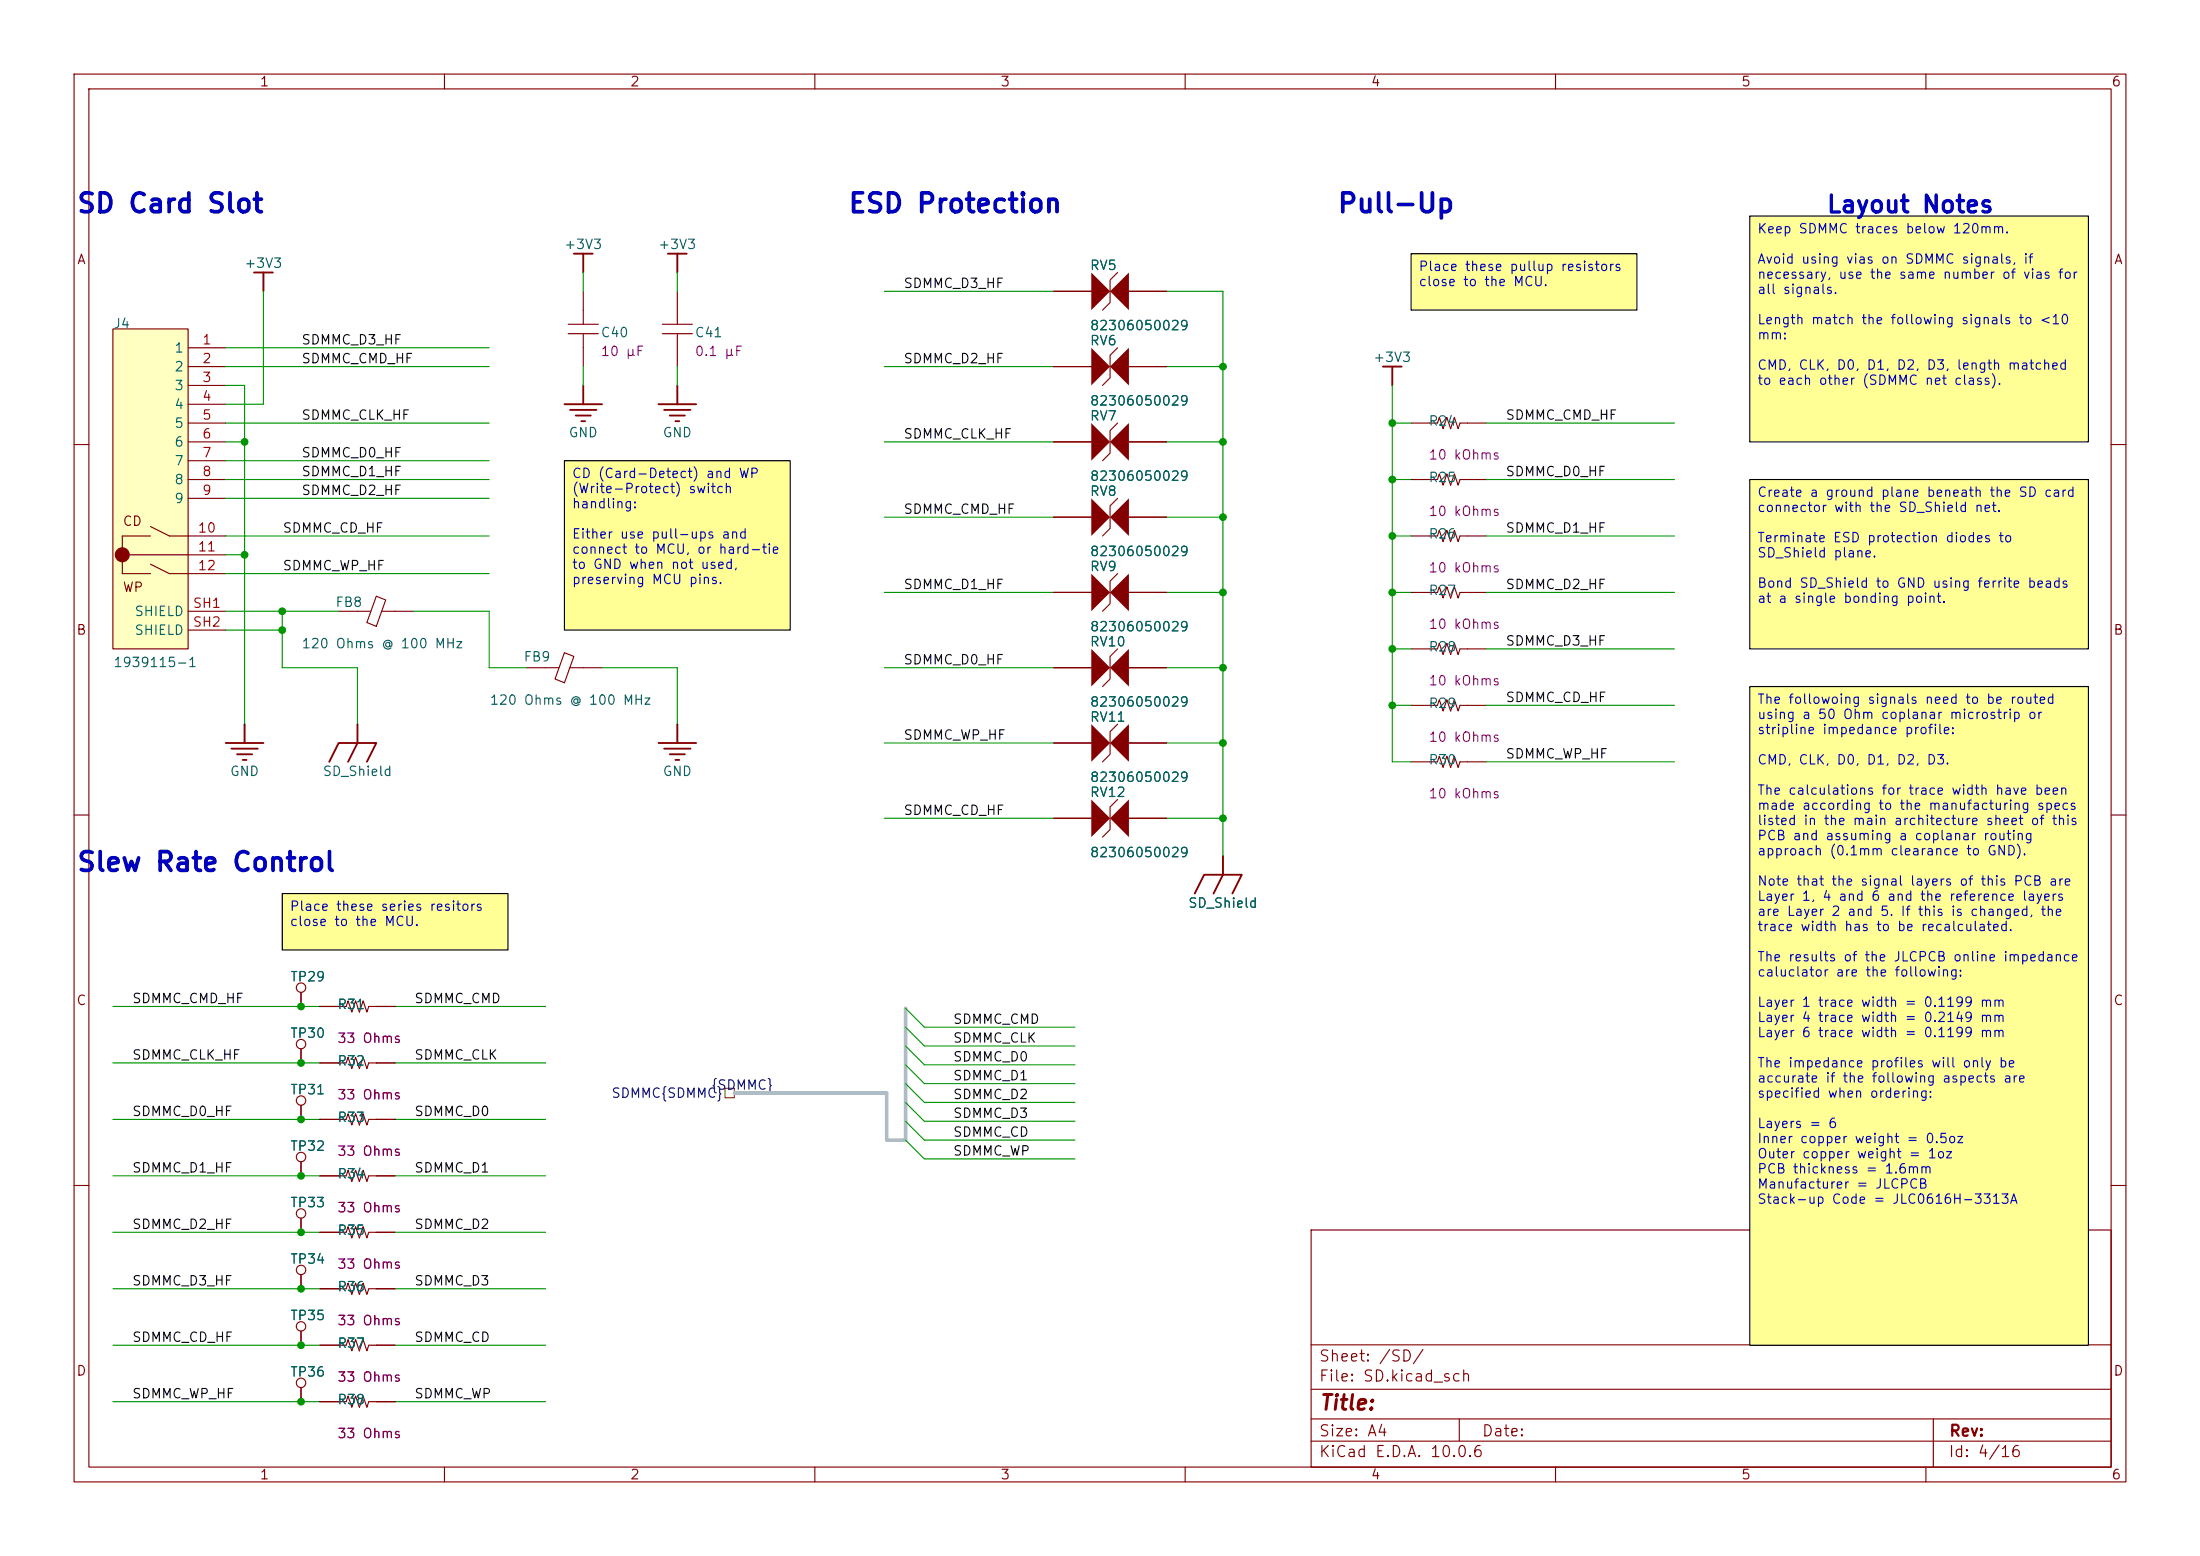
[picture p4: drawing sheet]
<svg xmlns="http://www.w3.org/2000/svg" width="297mm" height="210mm" viewBox="0 0 297 210" stroke-linecap="round" stroke-linejoin="round" font-family="sans-serif">
<g fill="none" stroke="#840000" stroke-width=".15">
<path d="M10 10h277v190h-277zM12 12h273v186h-273zM60 10v2M110 10v2M160 10v2M210 10v2M260 10v2M10 60h2M285 60h2M10 110h2M285 110h2M10 160h2"/>
<path d="M177 166h108v32h-108zM285 160h2M60 198v2M110 198v2M160 198v2M177 194.5h108M177 191.5h108M177 187.5h108M177 181.5h108M197 191.5v3M210 198v2M260 198v2"/>
<path d="M261 191.5v6.5"/>
</g>
<g fill="#ffff96">
<path d="M38.1 120.6h30.5v7.6h-30.5z"/>
<path d="M236.2 92.7h45.7v88.9h-45.7z"/>
<path d="M190.5 34.2h30.5v7.7h-30.5z"/>
<path d="M76.2 62.2h30.5v22.8h-30.5z"/>
<path d="M236.2 29.2h45.7v30.4h-45.7z"/>
<path d="M236.2 64.7h45.7v22.9h-45.7z"/>
</g>
<path d="M15.2 44.4h10.2v43.2h-10.2z" fill="#ffffc2"/>
<g fill="none" stroke="#840000" stroke-width=".15">
<path d="M25.4 46.9h5.1M25.4 49.5h5.1M25.4 52h5.1M25.4 54.6h5.1M25.4 57.1h5.1M25.4 59.6h5.1M16.5 74.9h14M20.3 72.3h-3.8v5.1h3.8M20.3 71.1l2.6 1.2h7.6M20.3 76.1l2.6 1.3h7.6M25.4 62.2h5.1M25.4 64.7h5.1"/>
<path d="M25.4 67.3h5.1M25.4 82.5h5.1M25.4 85h5.1"/>
</g>
<circle cx="16.5" cy="74.9" r=".63" fill="#840000" stroke="#840000" stroke-width=".76"/>
<path d="M15.2 44.4h10.2v43.2h-10.2z" fill="none" stroke="#800000" stroke-width=".15"/>
<path d="M147.3 57.1l2.6 2.5-2.6 2.6z" fill="#840000"/>
<path d="M150.9 57.1l-1 1v3.1l-1.1 1" fill="none" stroke="#840000" stroke-width=".15"/>
<path d="M149.9 59.6l2.5-2.5v5.1z" fill="#840000"/>
<path d="M142.2 59.6h5.1M152.4 59.6h5.1M43.2 151.1h3.5l.3-.8 .5 1.5 .5-1.5 .5 1.5 .5-1.5 .5 1.5 .3-.7h3.5" fill="none" stroke="#840000" stroke-width=".15"/>
<path d="M147.3 97.7l2.6 2.6-2.6 2.5z" fill="#840000"/>
<path d="M150.9 97.7l-1 1.1v3l-1.1 1" fill="none" stroke="#840000" stroke-width=".15"/>
<path d="M149.9 100.3l2.5-2.6v5.1z" fill="#840000"/>
<g fill="none" stroke="#840000" stroke-width=".15">
<path d="M45.7 82.5h4.3M50.8 80.5l1.3 .5-1.3 3.5-1.3-.5zM51.6 82.5h4.3M142.2 100.3h5.1M152.4 100.3h5.1M40.6 133.9v1.9"/>
<circle cx="40.6" cy="133.3" r=".63"/>
</g>
<path d="M186.7 49.5h2.5M188 49.5v2.5M165.1 115.5v2.6l-1.3 2.5M161.3 120.6l1.3-2.5h5l-1.2 2.5" fill="none" stroke="#840000" stroke-width=".25"/>
<path d="M147.3 77.4l2.6 2.6-2.6 2.5z" fill="#840000"/>
<path d="M150.9 77.4l-1 1v3.1l-1.1 1" fill="none" stroke="#840000" stroke-width=".15"/>
<path d="M149.9 80l2.5-2.6v5.1z" fill="#840000"/>
<path d="M142.2 80h5.1M152.4 80h5.1M71.1 90.1h4.3M76.2 88.1l1.3 .5-1.3 3.6-1.3-.6zM77 90.1h4.3M190.5 87.6h3.6l.2-.8 .5 1.5 .5-1.5 .5 1.5 .5-1.5 .5 1.5 .3-.7h3.6M190.5 95.2h3.6l.2-.8 .5 1.6 .5-1.6 .5 1.6 .5-1.6 .5 1.6 .3-.8h3.6M190.5 102.8h3.6l.2-.7 .5 1.5 .5-1.5 .5 1.5 .5-1.5 .5 1.5 .3-.8h3.6" fill="none" stroke="#840000" stroke-width=".15"/>
<path d="M33 97.7v2.6M48.3 97.7v2.6l-1.3 2.5M91.4 97.7v2.6M30.5 100.3h5.1M31.2 101h3.6M32 101.8h2M32.8 102.6h.5M44.4 102.8l1.3-2.5h5.1l-1.3 2.5M88.9 100.3h5.1M89.7 101h3.5M90.4 101.8h2.1M91.2 102.6h.5" fill="none" stroke="#840000" stroke-width=".25"/>
<path d="M147.3 46.9l2.6 2.6-2.6 2.5z" fill="#840000"/>
<path d="M150.9 46.9l-1 1.1v3l-1.1 1" fill="none" stroke="#840000" stroke-width=".15"/>
<path d="M149.9 49.5l2.5-2.6v5.1z" fill="#840000"/>
<path d="M142.2 49.5h5.1M152.4 49.5h5.1M43.2 173.9h3.5l.3-.7 .5 1.5 .5-1.5 .5 1.5 .5-1.5 .5 1.5 .3-.8h3.5" fill="none" stroke="#840000" stroke-width=".15"/>
<path d="M147.3 67.3l2.6 2.5-2.6 2.5z" fill="#840000"/>
<path d="M150.9 67.3l-1 1v3l-1.1 1" fill="none" stroke="#840000" stroke-width=".15"/>
<path d="M149.9 69.8l2.5-2.5v5z" fill="#840000"/>
<path d="M142.2 69.8h5.1M152.4 69.8h5.1" fill="none" stroke="#840000" stroke-width=".15"/>
<path d="M147.3 36.8l2.6 2.5-2.6 2.6z" fill="#840000"/>
<path d="M150.9 36.8l-1 1v3l-1.1 1.1" fill="none" stroke="#840000" stroke-width=".15"/>
<path d="M149.9 39.3l2.5-2.5v5.1z" fill="#840000"/>
<path d="M142.2 39.3h5.1M152.4 39.3h5.1" fill="none" stroke="#840000" stroke-width=".15"/>
<path d="M34.3 36.8h2.5M35.6 36.8v2.5" fill="none" stroke="#840000" stroke-width=".25"/>
<path d="M147.3 87.6l2.6 2.5-2.6 2.6z" fill="#840000"/>
<path d="M150.9 87.6l-1 1v3l-1.1 1.1" fill="none" stroke="#840000" stroke-width=".15"/>
<path d="M149.9 90.1l2.5-2.5v5.1z" fill="#840000"/>
<path d="M190.5 57.1h3.6l.2-.8 .5 1.6 .5-1.6 .5 1.6 .5-1.6 .5 1.6 .3-.8h3.6M190.5 80h3.6l.2-.8 .5 1.5 .5-1.5 .5 1.5 .5-1.5 .5 1.5 .3-.7h3.6M190.5 72.3h3.6l.2-.7 .5 1.5 .5-1.5 .5 1.5 .5-1.5 .5 1.5 .3-.8h3.6M190.5 64.7h3.6l.2-.7 .5 1.5 .5-1.5 .5 1.5 .5-1.5 .5 1.5 .3-.8h3.6M142.2 90.1h5.1M152.4 90.1h5.1M43.2 135.8h3.5l.3-.7 .5 1.5 .5-1.5 .5 1.5 .5-1.5 .5 1.5 .3-.8h3.5M43.2 143.5h3.5l.3-.8 .5 1.5 .5-1.5 .5 1.5 .5-1.5 .5 1.5 .3-.7h3.5M43.2 158.7h3.5l.3-.8 .5 1.6 .5-1.6 .5 1.6 .5-1.6 .5 1.6 .3-.8h3.5" fill="none" stroke="#840000" stroke-width=".15"/>
<path d="M147.3 107.9l2.6 2.5-2.6 2.6z" fill="#840000"/>
<path d="M150.9 107.9l-1 1v3.1l-1.1 1" fill="none" stroke="#840000" stroke-width=".15"/>
<path d="M149.9 110.4l2.5-2.5v5.1z" fill="#840000"/>
<g fill="none" stroke="#840000" stroke-width=".15">
<path d="M78.7 39.3v4.5M91.4 39.3v4.5M142.2 39.3h5.1M152.4 39.3h5.1M76.7 45h4.1M76.7 43.8h4.1M78.7 45v4.5M89.4 45h4.1M89.4 43.8h4.1M91.4 45v4.5M142.2 59.6h5.1M142.2 49.5h5.1"/>
<path d="M152.4 59.6h5.1M152.4 49.5h5.1M142.2 69.8h5.1M142.2 80h5.1M152.4 69.8h5.1M152.4 80h5.1M142.2 90.1h5.1M152.4 90.1h5.1M142.2 110.4h5.1M142.2 100.3h5.1M152.4 110.4h5.1M152.4 100.3h5.1"/>
<path d="M40.6 133.9v1.9M43.2 135.8h2.5M50.8 135.8h2.5M40.6 141.6v1.9M40.6 149.2v1.9M40.6 156.8v1.9M43.2 143.5h2.5M43.2 151.1h2.5M43.2 158.7h2.5M50.8 143.5h2.5M50.8 151.1h2.5M50.8 158.7h2.5"/>
<path d="M40.6 164.4v1.9M40.6 172v1.9M40.6 179.7v1.9M43.2 166.3h3.5l.3-.7 .5 1.5 .5-1.5 .5 1.5 .5-1.5 .5 1.5 .3-.8h3.5M43.2 173.9h2.5M50.8 173.9h2.5M40.6 187.3v1.9M43.2 189.2h3.5l.3-.8 .5 1.5 .5-1.5 .5 1.5 .5-1.5 .5 1.5 .3-.7h3.5M43.2 181.6h3.5l.3-.8 .5 1.5 .5-1.5 .5 1.5 .5-1.5 .5 1.5 .3-.7h3.5"/>
<circle cx="40.6" cy="140.9" r=".63"/>
<circle cx="40.6" cy="148.5" r=".63"/>
<circle cx="40.6" cy="156.2" r=".63"/>
<circle cx="40.6" cy="163.8" r=".63"/>
<circle cx="40.6" cy="171.4" r=".63"/>
<circle cx="40.6" cy="179" r=".63"/>
<circle cx="40.6" cy="186.6" r=".63"/>
</g>
<g fill="none" stroke="#840000" stroke-width=".25">
<path d="M77.5 34.2h2.5M78.7 34.2v2.6M90.2 34.2h2.5M91.4 34.2v2.6M76.2 54.6h5.1M77 55.3h3.5M77.7 56.1h2.1M78.5 56.8h.5M78.7 52v2.6M88.9 54.6h5.1M89.7 55.3h3.5M90.4 56.1h2.1"/>
<path d="M91.2 56.8h.5M91.4 52v2.6"/>
</g>
<path d="M97.9 146.9h1.2v1.3h-1.2z" fill="none" stroke="#725600" stroke-width=".15"/>
<path d="M122.3 136.1v17.8h-2.6v-6.4h-20.6" fill="none" stroke="#adbce7" stroke-width=".51"/>
<g fill="none" stroke="#009600" stroke-width=".15">
<path d="M35.6 39.3v15.3h-5.1M78.7 36.8v2.5M91.4 36.8v2.5M119.4 39.3h22.8M157.5 39.3h7.6v76.2M30.5 59.6h2.5M30.5 49.5h35.5M30.5 57.1h35.5M30.5 52h2.5v45.7M30.5 46.9h35.5M78.7 49.5v2.5M91.4 49.5v2.5"/>
<path d="M119.4 59.6h22.8M119.4 49.5h22.8M157.5 59.6h7.6M157.5 49.5h7.6M188 52v50.8h2.5M188 57.1h2.5M200.7 57.1h25.4M30.5 72.3h35.5M30.5 64.7h35.5M30.5 74.9h2.5M30.5 77.4h35.5M30.5 62.2h35.5"/>
<path d="M30.5 67.3h35.5M119.4 69.8h22.8M119.4 80h22.8M157.5 69.8h7.6M157.5 80h7.6M188 80h2.5M188 72.3h2.5M188 64.7h2.5M200.7 80h25.4M200.7 72.3h25.4M200.7 64.7h25.4M30.5 82.5h15.2"/>
<path d="M30.5 85h7.6M38.1 82.5v7.6h10.2v7.6M55.9 82.5h10.1v7.6h5.1M81.3 90.1h10.1v7.6M119.4 90.1h22.8M157.5 90.1h7.6M188 95.2h2.5M188 87.6h2.5M200.7 95.2h25.4M200.7 87.6h25.4M119.4 100.3h22.8M119.4 110.4h22.8"/>
<path d="M157.5 100.3h7.6M157.5 110.4h7.6M200.7 102.8h25.4M15.2 135.8h28M53.3 135.8h20.4M122.3 136.1l2.5 2.5h20.3M122.3 138.6l2.5 2.6h20.3M15.2 151.1h28M15.2 158.7h28M15.2 143.5h28M53.3 151.1h20.4M53.3 158.7h20.4"/>
<path d="M53.3 143.5h20.4M122.3 141.2l2.5 2.5h20.3M122.3 146.3l2.5 2.5h20.3M122.3 143.7l2.5 2.6h20.3M122.3 153.9l2.5 2.5h20.3M122.3 151.3l2.5 2.6h20.3M122.3 148.8l2.5 2.5h20.3M15.2 166.3h28M15.2 173.9h28M53.3 166.3h20.4M53.3 173.9h20.4M15.2 181.6h28"/>
<path d="M15.2 189.2h28M53.3 181.6h20.4M53.3 189.2h20.4"/>
</g>
<path d="M190.5 34.2h30.5v7.7h-30.5zM236.2 29.2h45.7v30.4h-45.7zM76.2 62.2h30.5v22.8h-30.5zM236.2 64.7h45.7v22.9h-45.7zM236.2 92.7h45.7v88.9h-45.7zM38.1 120.6h30.5v7.6h-30.5z" fill="none" stroke="#000" stroke-width=".15"/>
<g fill="#009600" stroke="#009600" stroke-width=".14">
<circle cx="188" cy="87.6" r=".46"/>
<circle cx="188" cy="95.2" r=".46"/>
<circle cx="33" cy="74.9" r=".46"/>
<circle cx="33" cy="59.6" r=".46"/>
<circle cx="38.1" cy="82.5" r=".46"/>
<circle cx="38.1" cy="85" r=".46"/>
<circle cx="40.6" cy="151.1" r=".46"/>
<circle cx="188" cy="80" r=".46"/>
<circle cx="165.1" cy="69.8" r=".46"/>
<circle cx="165.1" cy="80" r=".46"/>
<circle cx="188" cy="57.1" r=".46"/>
<circle cx="188" cy="72.3" r=".46"/>
<circle cx="188" cy="64.7" r=".46"/>
<circle cx="165.1" cy="59.6" r=".46"/>
<circle cx="165.1" cy="100.3" r=".46"/>
<circle cx="165.1" cy="90.1" r=".46"/>
<circle cx="165.1" cy="110.4" r=".46"/>
<circle cx="165.1" cy="49.5" r=".46"/>
<circle cx="40.6" cy="135.8" r=".46"/>
<circle cx="40.6" cy="143.5" r=".46"/>
<circle cx="40.6" cy="158.7" r=".46"/>
<circle cx="40.6" cy="166.3" r=".46"/>
<circle cx="40.6" cy="173.9" r=".46"/>
<circle cx="40.6" cy="181.6" r=".46"/>
<circle cx="40.6" cy="189.2" r=".46"/>
</g>
<g font-size="2.5" fill="#0000c2">
<text x="10.2" y="29.3">SD Card Slot</text>
<text x="114.4" y="29.3">ESD Protection</text>
<text x="180.4" y="29.3">Pull-Up</text>
<text x="10.2" y="118.2">Slew Rate Control</text>
</g>
<text font-size="2.3" fill="#0000c2" x="246.5" y="29.3">Layout Notes</text>
<text font-size="2" fill="#840000" x="178" y="190.8">Title:</text>
<g font-size="1.5" fill="#840000">
<text x="178" y="184.1">Sheet: /SD/</text>
<text x="178" y="186.8">File: SD.kicad_sch</text>
<text x="178" y="197">KiCad E.D.A. 10.0.6</text>
<text x="178" y="194.2">Size: A4</text>
<text x="200" y="194.2">Date:</text>
<text x="263" y="197">Id: 4/16</text>
<text x="263" y="194.2">Rev:</text>
</g>
<g font-size="1.3" fill="#840000">
<text x="35" y="12">1</text>
<text x="85" y="12">2</text>
<text x="135" y="12">3</text>
<text x="185" y="12">4</text>
<text x="235" y="12">5</text>
<text x="285" y="12">6</text>
<text x="10.3" y="36">A</text>
<text x="285.3" y="36">A</text>
<text x="16.5" y="71.3">CD</text>
<text x="16.5" y="80.2">WP</text>
<text x="10.2" y="86">B</text>
<text x="285.2" y="86">B</text>
<text x="10.2" y="136">C</text>
<text x="285.2" y="136">C</text>
<text x="10.2" y="186">D</text>
<text x="285.2" y="186">D</text>
<text x="35" y="200">1</text>
<text x="85" y="200">2</text>
<text x="135" y="200">3</text>
<text x="185" y="200">4</text>
<text x="235" y="200">5</text>
<text x="285" y="200">6</text>
</g>
<g font-size="1.3" fill="#006464">
<text x="76.1" y="33.9">+3V3</text>
<text x="88.8" y="33.9">+3V3</text>
<text x="32.9" y="36.5">+3V3</text>
<text x="147.1" y="36.8">RV5</text>
<text x="15.2" y="44.6">J4</text>
<text x="23.5" y="47.9">1</text>
<text x="81" y="45.8">C40</text>
<text x="93.7" y="45.8">C41</text>
<text x="147.1" y="46.9">RV6</text>
<text x="147.1" y="44.9">82306050029</text>
<text x="23.5" y="50.4">2</text>
<text x="23.5" y="53">3</text>
<text x="185.3" y="49.2">+3V3</text>
<text x="23.5" y="55.5">4</text>
<text x="23.5" y="58.1">5</text>
<text x="76.7" y="59.3">GND</text>
<text x="89.4" y="59.3">GND</text>
<text x="147.1" y="57.1">RV7</text>
<text x="147.1" y="55.1">82306050029</text>
<text x="192.8" y="57.8">R24</text>
<text x="23.5" y="60.6">6</text>
<text x="23.5" y="63.1">7</text>
<text x="23.5" y="65.7">8</text>
<text x="147.1" y="65.2">82306050029</text>
<text x="192.8" y="65.4">R25</text>
<text x="23.5" y="68.2">9</text>
<text x="147.1" y="67.2">RV8</text>
<text x="147.1" y="77.4">RV9</text>
<text x="147.1" y="75.4">82306050029</text>
<text x="192.8" y="73">R26</text>
<text x="18.1" y="83.5">SHIELD</text>
<text x="45.2" y="82.2">FB8</text>
<text x="192.8" y="80.6">R27</text>
<text x="18.1" y="86">SHIELD</text>
<text x="40.6" y="87.8">120 Ohms @ 100 MHz</text>
<text x="70.6" y="89.6">FB9</text>
<text x="147.1" y="85.5">82306050029</text>
<text x="147.1" y="87.6">RV10</text>
<text x="192.8" y="88.3">R28</text>
<text x="15.2" y="90.4">1939115-1</text>
<text x="66" y="95.4">120 Ohms @ 100 MHz</text>
<text x="147.1" y="95.7">82306050029</text>
<text x="192.8" y="95.9">R29</text>
<text x="147.1" y="97.7">RV11</text>
<text x="31" y="105.1">GND</text>
<text x="43.5" y="105.1">SD_Shield</text>
<text x="89.4" y="105.1">GND</text>
<text x="147.1" y="105.9">82306050029</text>
<text x="147.1" y="107.9">RV12</text>
<text x="192.8" y="103.5">R30</text>
<text x="147.1" y="116">82306050029</text>
<text x="160.3" y="122.8">SD_Shield</text>
<text x="39.1" y="132.8">TP29</text>
<text x="45.5" y="136.5">R31</text>
<text x="39.1" y="140.4">TP30</text>
<text x="39.1" y="148">TP31</text>
<text x="45.5" y="144.1">R32</text>
<text x="39.1" y="155.6">TP32</text>
<text x="45.5" y="151.8">R33</text>
<text x="45.5" y="159.4">R34</text>
<text x="39.1" y="163.3">TP33</text>
<text x="45.5" y="167">R35</text>
<text x="39.1" y="170.9">TP34</text>
<text x="39.1" y="178.5">TP35</text>
<text x="45.5" y="174.6">R36</text>
<text x="45.5" y="182.2">R37</text>
<text x="39.1" y="186.1">TP36</text>
<text x="45.5" y="189.9">R38</text>
</g>
<g font-size="1.3" fill="#0000c2">
<text x="237.1" y="31.8">Keep SDMMC traces below 120mm.</text>
<text x="237.1" y="35.9">Avoid using vias on SDMMC signals, if</text>
<text x="191.4" y="36.9">Place these pullup resistors</text>
<text x="191.4" y="38.9">close to the MCU.</text>
<text x="237.1" y="38">necessary, use the same number of vias for</text>
<text x="237.1" y="40">all signals.</text>
<text x="237.1" y="44.1">Length match the following signals to &lt;10</text>
<text x="237.1" y="46.1">mm:</text>
<text x="237.1" y="50.2">CMD, CLK, D0, D1, D2, D3, length matched</text>
<text x="237.1" y="52.3">to each other (SDMMC net class).</text>
<text x="77.1" y="64.8">CD (Card-Detect) and WP</text>
<text x="77.1" y="66.9">(Write-Protect) switch</text>
<text x="77.1" y="68.9">handling:</text>
<text x="237.1" y="67.4">Create a ground plane beneath the SD card</text>
<text x="237.1" y="69.4">connector with the SD_Shield net.</text>
<text x="77.1" y="73">Either use pull-ups and</text>
<text x="77.1" y="75.1">connect to MCU, or hard-tie</text>
<text x="77.1" y="77.1">to GND when not used,</text>
<text x="237.1" y="73.5">Terminate ESD protection diodes to</text>
<text x="237.1" y="75.6">SD_Shield plane.</text>
<text x="77.1" y="79.2">preserving MCU pins.</text>
<text x="237.1" y="79.6">Bond SD_Shield to GND using ferrite beads</text>
<text x="237.1" y="81.7">at a single bonding point.</text>
<text x="237.1" y="95.3">The followoing signals need to be routed</text>
<text x="237.1" y="97.4">using a 50 Ohm coplanar microstrip or</text>
<text x="237.1" y="99.4">stripline impedance profile:</text>
<text x="237.1" y="103.5">CMD, CLK, D0, D1, D2, D3.</text>
<text x="237.1" y="107.6">The calculations for trace width have been</text>
<text x="237.1" y="109.6">made according to the manufacturing specs</text>
<text x="237.1" y="111.7">listed in the main architecture sheet of this</text>
<text x="237.1" y="113.7">PCB and assuming a coplanar routing</text>
<text x="237.1" y="115.8">approach (0.1mm clearance to GND).</text>
<text x="237.1" y="119.9">Note that the signal layers of this PCB are</text>
<text x="39" y="123.3">Place these series resitors</text>
<text x="39" y="125.3">close to the MCU.</text>
<text x="237.1" y="121.9">Layer 1, 4 and 6 and the reference layers</text>
<text x="237.1" y="123.9">are Layer 2 and 5. If this is changed, the</text>
<text x="237.1" y="126">trace width has to be recalculated.</text>
<text x="237.1" y="130.1">The results of the JLCPCB online impedance</text>
<text x="237.1" y="132.1">caluclator are the following:</text>
<text x="237.1" y="136.2">Layer 1 trace width = 0.1199 mm</text>
<text x="237.1" y="138.3">Layer 4 trace width = 0.2149 mm</text>
<text x="237.1" y="140.3">Layer 6 trace width = 0.1199 mm</text>
<text x="237.1" y="144.4">The impedance profiles will only be</text>
<text x="237.1" y="146.4">accurate if the following aspects are</text>
<text x="237.1" y="148.5">specified when ordering:</text>
<text x="237.1" y="152.6">Layers = 6</text>
<text x="237.1" y="154.6">Inner copper weight = 0.5oz</text>
<text x="237.1" y="156.7">Outer copper weight = 1oz</text>
<text x="237.1" y="158.7">PCB thickness = 1.6mm</text>
<text x="237.1" y="160.7">Manufacturer = JLCPCB</text>
<text x="237.1" y="162.8">Stack-up Code = JLC0616H-3313A</text>
</g>
<g font-size="1.3" fill="#0f0f0f">
<text x="121.9" y="39.2">SDMMC_D3_HF</text>
<text x="40.6" y="46.8">SDMMC_D3_HF</text>
<text x="40.6" y="49.4">SDMMC_CMD_HF</text>
<text x="121.9" y="49.4">SDMMC_D2_HF</text>
<text x="40.6" y="57">SDMMC_CLK_HF</text>
<text x="121.9" y="59.5">SDMMC_CLK_HF</text>
<text x="203.2" y="57">SDMMC_CMD_HF</text>
<text x="40.6" y="62.1">SDMMC_D0_HF</text>
<text x="40.6" y="64.6">SDMMC_D1_HF</text>
<text x="203.2" y="64.6">SDMMC_D0_HF</text>
<text x="40.6" y="67.1">SDMMC_D2_HF</text>
<text x="121.9" y="69.7">SDMMC_CMD_HF</text>
<text x="38.1" y="77.3">SDMMC_WP_HF</text>
<text x="38.1" y="72.2">SDMMC_CD_HF</text>
<text x="203.2" y="72.2">SDMMC_D1_HF</text>
<text x="121.9" y="79.8">SDMMC_D1_HF</text>
<text x="203.2" y="79.8">SDMMC_D2_HF</text>
<text x="121.9" y="90">SDMMC_D0_HF</text>
<text x="203.2" y="87.5">SDMMC_D3_HF</text>
<text x="203.2" y="95.1">SDMMC_CD_HF</text>
<text x="121.9" y="100.2">SDMMC_WP_HF</text>
<text x="203.2" y="102.7">SDMMC_WP_HF</text>
<text x="121.9" y="110.3">SDMMC_CD_HF</text>
<text x="17.8" y="135.7">SDMMC_CMD_HF</text>
<text x="55.9" y="135.7">SDMMC_CMD</text>
<text x="17.8" y="143.3">SDMMC_CLK_HF</text>
<text x="55.9" y="143.3">SDMMC_CLK</text>
<text x="128.6" y="143.6">SDMMC_D0</text>
<text x="128.6" y="138.5">SDMMC_CMD</text>
<text x="128.6" y="141">SDMMC_CLK</text>
<text x="128.6" y="146.1">SDMMC_D1</text>
<text x="128.6" y="148.7">SDMMC_D2</text>
<text x="17.8" y="151">SDMMC_D0_HF</text>
<text x="55.9" y="151">SDMMC_D0</text>
<text x="128.6" y="153.7">SDMMC_CD</text>
<text x="128.6" y="151.2">SDMMC_D3</text>
<text x="17.8" y="158.6">SDMMC_D1_HF</text>
<text x="55.9" y="158.6">SDMMC_D1</text>
<text x="128.6" y="156.3">SDMMC_WP</text>
<text x="17.8" y="166.2">SDMMC_D2_HF</text>
<text x="55.9" y="166.2">SDMMC_D2</text>
<text x="17.8" y="173.8">SDMMC_D3_HF</text>
<text x="55.9" y="173.8">SDMMC_D3</text>
<text x="17.8" y="181.4">SDMMC_CD_HF</text>
<text x="55.9" y="181.4">SDMMC_CD</text>
<text x="17.8" y="189.1">SDMMC_WP_HF</text>
<text x="55.9" y="189.1">SDMMC_WP</text>
</g>
<g font-size="1.3" fill="#a90000">
<text x="27.2" y="46.8">1</text>
<text x="27.2" y="49.3">2</text>
<text x="27.2" y="51.9">3</text>
<text x="27.2" y="54.4">4</text>
<text x="27.2" y="57">5</text>
<text x="27.2" y="59.5">6</text>
<text x="27.2" y="62">7</text>
<text x="27.2" y="64.6">8</text>
<text x="27.2" y="67.1">9</text>
<text x="26.6" y="72.2">10</text>
<text x="26.6" y="74.7">11</text>
<text x="26.6" y="77.3">12</text>
<text x="25.9" y="82.4">SH1</text>
<text x="25.9" y="84.9">SH2</text>
</g>
<g font-size="1.3" fill="#840084">
<text x="81" y="48.4">10 µF</text>
<text x="93.7" y="48.4">0.1 µF</text>
<text x="192.8" y="62.3">10 kOhms</text>
<text x="192.8" y="70">10 kOhms</text>
<text x="192.8" y="77.6">10 kOhms</text>
<text x="192.8" y="85.2">10 kOhms</text>
<text x="192.8" y="92.8">10 kOhms</text>
<text x="192.8" y="100.4">10 kOhms</text>
<text x="192.8" y="108.1">10 kOhms</text>
<text x="45.5" y="141.1">33 Ohms</text>
<text x="45.5" y="148.7">33 Ohms</text>
<text x="45.5" y="156.3">33 Ohms</text>
<text x="45.5" y="163.9">33 Ohms</text>
<text x="45.5" y="171.6">33 Ohms</text>
<text x="45.5" y="179.2">33 Ohms</text>
<text x="45.5" y="186.8">33 Ohms</text>
<text x="45.5" y="194.4">33 Ohms</text>
</g>
<g font-size="1.3" fill="#000084">
<text x="82.5" y="148.5">SDMMC{SDMMC}</text>
<text x="95.9" y="147.4">{SDMMC}</text>
</g>
</svg>
